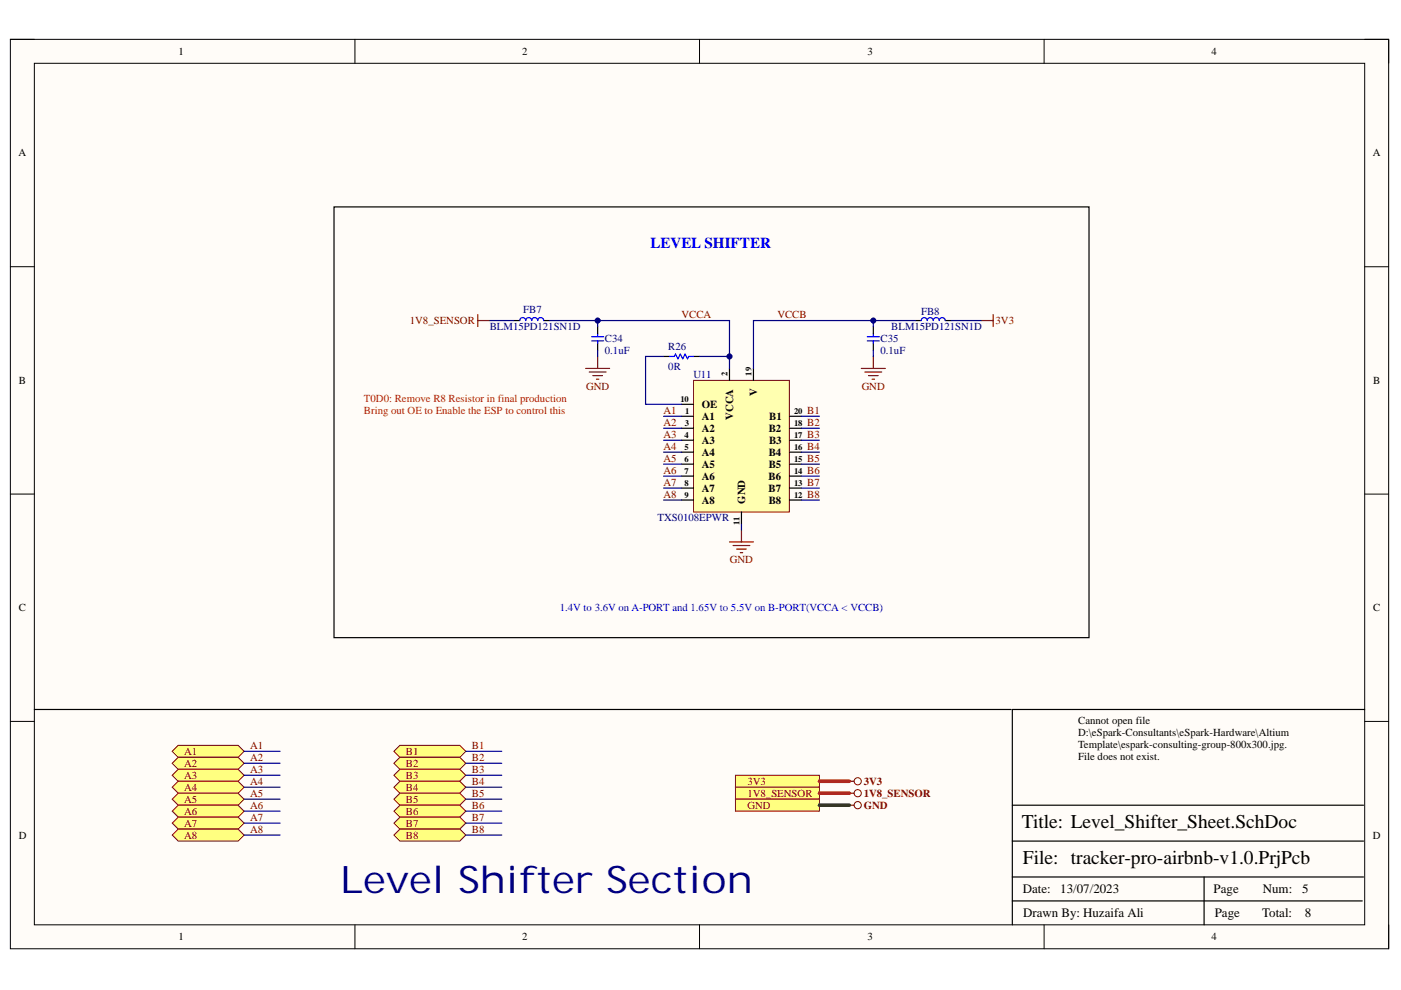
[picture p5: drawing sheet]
<svg xmlns="http://www.w3.org/2000/svg" width="297mm" height="210mm" viewBox="0 0 297 210" stroke-linecap="round" stroke-linejoin="round" font-family="sans-serif">
<path d="M2.2 8.3h292.2v192.9h-292.2z" fill-rule="evenodd" fill="#fffcf8"/>
<path d="M2.2 8.3h292.2v192.9h-292.2z" fill="none" stroke="#000" stroke-width=".21"/>
<path d="M7.3 13.4h282v182.7h-282z" fill-rule="evenodd" fill="#fffcf8"/>
<g fill="none" stroke="#000" stroke-width=".21">
<path d="M2.2 8.3h5.1M7.3 13.4h282v182.7h-282zM75.3 8.3v5.1M148.3 8.3v5.1M221.4 8.3v5.1M289.3 8.3h5.1v5.1M2.2 56.5h5.1M289.3 56.6h5.1M2.2 104.8h5.1M289.3 104.8h5.1M2.2 153h5.1M289.3 153h5.1"/>
<path d="M75.3 196.1v5.1M148.3 196.1v5.1M221.4 196.1v5.1M294.4 196.1v5.1"/>
</g>
<path d="M289.3 150.4h-74.7v45.7M214.6 178.3h74.5M214.6 170.7h74.5M214.6 191h74.2M214.6 185.9h74.5M255.3 185.9v10.2" fill="none" stroke="#000" stroke-width=".25"/>
<path d="M147 80.7h20.4v27.9h-20.4z" fill-rule="evenodd" fill="#ffffb0"/>
<path d="M147 80.7h20.4v27.9h-20.4z" fill="none" stroke="#800000" stroke-width=".21"/>
<g fill="none" stroke="#000" stroke-width=".25">
<path d="M70.8 43.9h160.1v91.3h-160.1zM108.9 68h1.3M115.3 68h1.2M126.7 69.2v1.6M126.7 72.7v1.6M154.7 78.1v2.6M159.7 78.1v2.6M185.2 69.2v1.6M185.2 72.7v1.6M194.1 68h1.2M200.4 68h1.3M144.5 90.8h2.5"/>
<path d="M144.5 88.3h2.5M144.5 85.7h2.5M144.5 98.4h2.5M144.5 95.9h2.5M144.5 93.3h2.5M167.4 90.8h2.5M167.4 88.3h2.5M167.4 98.4h2.5M167.4 95.9h2.5M167.4 93.3h2.5M144.5 106h2.5M144.5 103.5h2.5"/>
<path d="M144.5 100.9h2.5M157.2 108.6v2.5M167.4 106h2.5M167.4 103.5h2.5M167.4 100.9h2.5"/>
</g>
<path d="M110.2 68a.63 .63 0 0 1 .6-.7 .63 .63 0 0 1 .7 .7 .63 .63 0 0 1 .6-.7 .63 .63 0 0 1 .6 .7 .64 .64 0 0 1 .7-.7 .64 .64 0 0 1 .6 .7 .63 .63 0 0 1 .6-.7 .63 .63 0 0 1 .7 .7M125.4 72.3h2.6M125.4 71.4h2.6M126.7 70.8v.5M126.7 72.3v.5M183.9 72.3h2.5M183.9 71.4h2.5M185.2 70.8v.5M185.2 72.3v.5M195.3 68a.63 .63 0 0 1 .7-.7 .63 .63 0 0 1 .6 .7 .63 .63 0 0 1 .6-.7 .63 .63 0 0 1 .7 .7 .64 .64 0 0 1 .6-.7 .64 .64 0 0 1 .6 .7 .63 .63 0 0 1 .7-.7 .63 .63 0 0 1 .6 .7" fill="none" stroke="#00f" stroke-width=".25"/>
<g fill="none" stroke="#800000" stroke-width=".25">
<path d="M101.3 68h2.5M101.3 66.7v2.5M124.2 78.1h5.1M124.9 78.9h3.6M125.7 79.6h2M126.7 75.6v2.5M182.6 78.1h5.1M183.4 78.9h3.5M184.1 79.6h2.1M185.2 75.6v2.5M208 68h2.6M210.6 66.7v2.5"/>
<path d="M126.5 80.4h.5M184.9 80.4h.5M154.7 114.9h5M155.4 115.7h3.6M156.2 116.4h2M156.9 117.2h.6M157.2 112.4v2.5"/>
</g>
<path d="M155.9 164.4h17.8v2.5h-17.8z" fill-rule="evenodd" fill="#ffff80"/>
<path d="M155.9 164.4h17.8v2.5h-17.8z" fill="none" stroke="#800000" stroke-width=".21"/>
<path d="M155.9 166.9h17.8v2.5h-17.8z" fill-rule="evenodd" fill="#ffff80"/>
<g fill="none" stroke="#800000" stroke-width=".21">
<path d="M155.9 166.9h17.8v2.5h-17.8z"/>
<circle cx="181.9" cy="168.2" r=".76"/>
<circle cx="181.9" cy="165.6" r=".76"/>
</g>
<path d="M180.1 165.6h1M180.1 168.2h1" fill="none" stroke="#800000" stroke-width=".25"/>
<path d="M155.9 169.4h17.8v2.6h-17.8z" fill-rule="evenodd" fill="#ffff80"/>
<g fill="none" stroke="#800000" stroke-width=".21">
<path d="M155.9 169.4h17.8v2.6h-17.8z"/>
<circle cx="181.9" cy="170.7" r=".76"/>
</g>
<path d="M180.1 170.7h1" fill="none" stroke="#800000" stroke-width=".25"/>
<path d="M36.5 159.3l1.3-1.3h12.7l1.3 1.3-1.3 1.3h-12.7z" fill-rule="evenodd" fill="#ffff80"/>
<path d="M36.5 159.3l1.3-1.3h12.7l1.3 1.3-1.3 1.3h-12.7z" fill="none" stroke="#800000" stroke-width=".21"/>
<path d="M36.5 161.8l1.3-1.2h12.7l1.3 1.2-1.3 1.3h-12.7z" fill-rule="evenodd" fill="#ffff80"/>
<path d="M36.5 161.8l1.3-1.2h12.7l1.3 1.2-1.3 1.3h-12.7z" fill="none" stroke="#800000" stroke-width=".21"/>
<path d="M37.8 163.1h12.7l1.3 1.3-1.3 1.2h-12.7l-1.3-1.2z" fill-rule="evenodd" fill="#ffff80"/>
<path d="M37.8 163.1h12.7l1.3 1.3-1.3 1.2h-12.7l-1.3-1.2z" fill="none" stroke="#800000" stroke-width=".21"/>
<path d="M36.5 166.9l1.3-1.3h12.7l1.3 1.3-1.3 1.3h-12.7z" fill-rule="evenodd" fill="#ffff80"/>
<path d="M36.5 166.9l1.3-1.3h12.7l1.3 1.3-1.3 1.3h-12.7z" fill="none" stroke="#800000" stroke-width=".21"/>
<path d="M36.5 169.4l1.3-1.2h12.7l1.3 1.2-1.3 1.3h-12.7z" fill-rule="evenodd" fill="#ffff80"/>
<path d="M36.5 169.4l1.3-1.2h12.7l1.3 1.2-1.3 1.3h-12.7z" fill="none" stroke="#800000" stroke-width=".21"/>
<path d="M36.5 172l1.3-1.3h12.7l1.3 1.3-1.3 1.3h-12.7z" fill-rule="evenodd" fill="#ffff80"/>
<path d="M36.5 172l1.3-1.3h12.7l1.3 1.3-1.3 1.3h-12.7z" fill="none" stroke="#800000" stroke-width=".21"/>
<path d="M36.5 174.5l1.3-1.2h12.7l1.3 1.2-1.3 1.3h-12.7z" fill-rule="evenodd" fill="#ffff80"/>
<path d="M36.5 174.5l1.3-1.2h12.7l1.3 1.2-1.3 1.3h-12.7z" fill="none" stroke="#800000" stroke-width=".21"/>
<path d="M36.5 177.1l1.3-1.3h12.7l1.3 1.3-1.3 1.2h-12.7z" fill-rule="evenodd" fill="#ffff80"/>
<path d="M36.5 177.1l1.3-1.3h12.7l1.3 1.3-1.3 1.2h-12.7z" fill="none" stroke="#800000" stroke-width=".21"/>
<path d="M83.5 159.3l1.3-1.3h12.7l1.3 1.3-1.3 1.3h-12.7z" fill-rule="evenodd" fill="#ffff80"/>
<path d="M83.5 159.3l1.3-1.3h12.7l1.3 1.3-1.3 1.3h-12.7z" fill="none" stroke="#800000" stroke-width=".21"/>
<path d="M83.5 161.8l1.3-1.2h12.7l1.3 1.2-1.3 1.3h-12.7z" fill-rule="evenodd" fill="#ffff80"/>
<path d="M83.5 161.8l1.3-1.2h12.7l1.3 1.2-1.3 1.3h-12.7z" fill="none" stroke="#800000" stroke-width=".21"/>
<path d="M84.8 163.1h12.7l1.3 1.3-1.3 1.2h-12.7l-1.3-1.2z" fill-rule="evenodd" fill="#ffff80"/>
<path d="M84.8 163.1h12.7l1.3 1.3-1.3 1.2h-12.7l-1.3-1.2z" fill="none" stroke="#800000" stroke-width=".21"/>
<path d="M83.5 166.9l1.3-1.3h12.7l1.3 1.3-1.3 1.3h-12.7z" fill-rule="evenodd" fill="#ffff80"/>
<path d="M83.5 166.9l1.3-1.3h12.7l1.3 1.3-1.3 1.3h-12.7z" fill="none" stroke="#800000" stroke-width=".21"/>
<path d="M83.5 169.4l1.3-1.2h12.7l1.3 1.2-1.3 1.3h-12.7z" fill-rule="evenodd" fill="#ffff80"/>
<path d="M83.5 169.4l1.3-1.2h12.7l1.3 1.2-1.3 1.3h-12.7z" fill="none" stroke="#800000" stroke-width=".21"/>
<path d="M83.5 172l1.3-1.3h12.7l1.3 1.3-1.3 1.3h-12.7z" fill-rule="evenodd" fill="#ffff80"/>
<path d="M83.5 172l1.3-1.3h12.7l1.3 1.3-1.3 1.3h-12.7z" fill="none" stroke="#800000" stroke-width=".21"/>
<path d="M83.5 174.5l1.3-1.2h12.7l1.3 1.2-1.3 1.3h-12.7z" fill-rule="evenodd" fill="#ffff80"/>
<path d="M83.5 174.5l1.3-1.2h12.7l1.3 1.2-1.3 1.3h-12.7z" fill="none" stroke="#800000" stroke-width=".21"/>
<path d="M83.5 177.1l1.3-1.3h12.7l1.3 1.3-1.3 1.2h-12.7z" fill-rule="evenodd" fill="#ffff80"/>
<path d="M83.5 177.1l1.3-1.3h12.7l1.3 1.3-1.3 1.2h-12.7z" fill="none" stroke="#800000" stroke-width=".21"/>
<path d="M140.7 75.6h1.3M147 75.6h1.3M7.3 150.4h207.1" fill="none" stroke="#000" stroke-width=".25"/>
<path d="M142 75.6h1l.2-.5 .5 1 .5-1 .6 1 .5-1 .5 1 .2-.5h1" fill="none" stroke="#00f" stroke-width=".25"/>
<path d="M116.5 68h10.2v1.2M126.7 74.3v1.3M185.2 74.3v1.3M157.2 111.1v1.3" fill="none" stroke="#000080" stroke-width=".25"/>
<circle cx="126.7" cy="68" r=".51" fill="#000080"/>
<circle cx="126.7" cy="68" r=".51" fill="none" stroke="#000080" stroke-width=".21"/>
<path d="M126.7 68h28v10.1" fill="none" stroke="#000080" stroke-width=".25"/>
<circle cx="126.7" cy="68" r=".51" fill="#000080"/>
<circle cx="126.7" cy="68" r=".51" fill="none" stroke="#000080" stroke-width=".21"/>
<circle cx="154.7" cy="75.6" r=".51" fill="#000080"/>
<circle cx="154.7" cy="75.6" r=".51" fill="none" stroke="#000080" stroke-width=".21"/>
<path d="M103.8 68h5.1M185.2 68h8.9M201.7 68h6.3" fill="none" stroke="#000080" stroke-width=".25"/>
<circle cx="185.2" cy="68" r=".51" fill="#000080"/>
<circle cx="185.2" cy="68" r=".51" fill="none" stroke="#000080" stroke-width=".21"/>
<path d="M185.2 69.2v-1.2h-25.5v10.1" fill="none" stroke="#000080" stroke-width=".25"/>
<circle cx="185.2" cy="68" r=".51" fill="#000080"/>
<circle cx="185.2" cy="68" r=".51" fill="none" stroke="#000080" stroke-width=".21"/>
<path d="M173.7 165.6h6.4M173.7 168.2h6.4" fill="none" stroke="#f00" stroke-width=".76"/>
<path d="M173.7 170.7h6.4" fill="none" stroke="#274e13" stroke-width=".76"/>
<g fill="none" stroke="#000080" stroke-width=".25">
<path d="M140.7 75.6h-3.8v10.1h7.6M148.3 75.6h6.4M140.7 88.3h3.8M140.7 90.8h3.8M140.7 93.3h3.8M140.7 95.9h3.8M140.7 98.4h3.8M169.9 88.3h3.8M169.9 90.8h3.8M169.9 93.3h3.8M169.9 95.9h3.8M169.9 98.4h3.8"/>
<path d="M140.7 100.9h3.8M140.7 103.5h3.8M140.7 106h3.8M169.9 100.9h3.8M169.9 103.5h3.8M169.9 106h3.8M51.8 159.3h7.6M98.8 159.3h7.6M51.8 161.8h7.6M51.8 164.4h7.6M51.8 166.9h7.6M51.8 169.4h7.6"/>
<path d="M51.8 172h7.6M51.8 174.5h7.6M51.8 177.1h7.6M98.8 161.8h7.6M98.8 164.4h7.6M98.8 166.9h7.6M98.8 169.4h7.6M98.8 172h7.6M98.8 174.5h7.6M98.8 177.1h7.6"/>
</g>
<circle cx="154.7" cy="75.6" r=".51" fill="#000080"/>
<circle cx="154.7" cy="75.6" r=".51" fill="none" stroke="#000080" stroke-width=".21"/>
<text font-size="8.1" fill="#000080" x="72.1" y="189.3">Level Shifter Section</text>
<g font-size="4.1">
<text x="216.7" y="175.6">Title: Level_Shifter_Sheet.SchDoc</text>
<text x="216.9" y="183.3">File: tracker-pro-airbnb-v1.0.PrjPcb</text>
</g>
<text font-size="3.2" fill="#00f" x="137.9" y="52.5">LEVEL SHIFTER</text>
<g font-size="2.7">
<text x="216.8" y="189.4">Date:</text>
<text x="224.8" y="189.4">13/07/2023</text>
<text x="257.3" y="189.4">Page</text>
<text x="267.7" y="189.4">Num:</text>
<text x="276.1" y="189.4">5</text>
<text x="216.9" y="194.4">Drawn By: Huzaifa Ali</text>
<text x="257.6" y="194.4">Page</text>
<text x="267.6" y="194.4">Total:</text>
<text x="276.6" y="194.4">8</text>
</g>
<g font-size="2.3">
<text x="37.8" y="11.6">1</text>
<text x="110.7" y="11.6">2</text>
<text x="183.9" y="11.6">3</text>
<text x="256.8" y="11.6">4</text>
<text x="3.9" y="33.2">A</text>
<text x="291" y="33.2">A</text>
<text x="4" y="81.4">B</text>
<text x="291.2" y="81.4">B</text>
<text x="148.8" y="89">A1</text>
<text x="148.8" y="86.5">OE</text>
<text x="155.4" y="89" transform="rotate(-90 155.4 89)">VCCA</text>
<text x="160.5" y="84.1" transform="rotate(-90 160.5 84.1)">V</text>
<text x="163.1" y="89">B1</text>
<text x="148.8" y="91.6">A2</text>
<text x="148.8" y="94.1">A3</text>
<text x="163" y="91.6">B2</text>
<text x="163" y="94.1">B3</text>
<text x="148.8" y="96.6">A4</text>
<text x="148.8" y="99.2">A5</text>
<text x="148.8" y="101.7">A6</text>
<text x="163" y="101.7">B6</text>
<text x="163" y="99.2">B5</text>
<text x="163" y="96.6">B4</text>
<text x="148.8" y="104.2">A7</text>
<text x="148.8" y="106.8">A8</text>
<text x="158" y="106.8" transform="rotate(-90 158 106.8)">GND</text>
<text x="163" y="104.2">B7</text>
<text x="163" y="106.8">B8</text>
<text x="4" y="129.6">C</text>
<text x="291.2" y="129.6">C</text>
<text x="228.6" y="153.5">Cannot open file</text>
<text x="228.6" y="156">D:\eSpark-Consultants\eSpark-Hardware\Altium</text>
<text x="228.6" y="158.5">Template\espark-consulting-group-800x300.jpg.</text>
<text x="228.6" y="161.1">File does not exist.</text>
<text x="4" y="177.8">D</text>
<text x="291.1" y="177.8">D</text>
<text x="37.8" y="199.4">1</text>
<text x="110.7" y="199.4">2</text>
<text x="183.9" y="199.4">3</text>
<text x="256.8" y="199.4">4</text>
</g>
<g font-size="2.3" fill="#800000">
<text x="86.9" y="68.7">1V8_SENSOR</text>
<text x="144.5" y="67.5">VCCA</text>
<text x="164.8" y="67.5">VCCB</text>
<text x="211.1" y="68.7">3V3</text>
<text x="124.3" y="82.7">GND</text>
<text x="182.7" y="82.7">GND</text>
<text x="140.7" y="87.7">A1</text>
<text x="171.2" y="87.7">B1</text>
<text x="140.7" y="90.3">A2</text>
<text x="140.7" y="92.8">A3</text>
<text x="140.7" y="95.4">A4</text>
<text x="171.2" y="90.3">B2</text>
<text x="171.2" y="92.8">B3</text>
<text x="171.2" y="95.4">B4</text>
<text x="140.7" y="97.9">A5</text>
<text x="140.7" y="100.4">A6</text>
<text x="171.2" y="97.9">B5</text>
<text x="171.2" y="100.4">B6</text>
<text x="140.7" y="103">A7</text>
<text x="140.7" y="105.5">A8</text>
<text x="171.2" y="103">B7</text>
<text x="171.2" y="105.5">B8</text>
<text x="154.8" y="119.5">GND</text>
<text x="39" y="160">A1</text>
<text x="53" y="158.8">A1</text>
<text x="53" y="161.3">A2</text>
<text x="86" y="160">B1</text>
<text x="100" y="158.8">B1</text>
<text x="100" y="161.3">B2</text>
<text x="39" y="162.6">A2</text>
<text x="39" y="165.1">A3</text>
<text x="39" y="167.6">A4</text>
<text x="53" y="163.8">A3</text>
<text x="53" y="166.4">A4</text>
<text x="86" y="162.6">B2</text>
<text x="86" y="165.1">B3</text>
<text x="86" y="167.6">B4</text>
<text x="100" y="163.8">B3</text>
<text x="100" y="166.4">B4</text>
<text x="158.5" y="166.4">3V3</text>
<text x="183.1" y="166.4">3V3</text>
<text x="39" y="170.2">A5</text>
<text x="39" y="172.7">A6</text>
<text x="53" y="168.9">A5</text>
<text x="53" y="171.5">A6</text>
<text x="86" y="170.2">B5</text>
<text x="86" y="172.7">B6</text>
<text x="100" y="168.9">B5</text>
<text x="100" y="171.5">B6</text>
<text x="158.5" y="168.9">1V8_SENSOR</text>
<text x="158.5" y="171.5">GND</text>
<text x="183.1" y="168.9">1V8_SENSOR</text>
<text x="183.1" y="171.5">GND</text>
<text x="39" y="175.3">A7</text>
<text x="39" y="177.8">A8</text>
<text x="53" y="174">A7</text>
<text x="53" y="176.5">A8</text>
<text x="86" y="175.3">B7</text>
<text x="86" y="177.8">B8</text>
<text x="100" y="174">B7</text>
<text x="100" y="176.5">B8</text>
</g>
<g font-size="2.3" fill="#000080">
<text x="103.8" y="70">BLM15PD121SN1D</text>
<text x="111" y="66.4">FB7</text>
<text x="189" y="70">BLM15PD121SN1D</text>
<text x="195.3" y="66.7">FB8</text>
<text x="128.2" y="72.5">C34</text>
<text x="128.2" y="75.1">0.1uF</text>
<text x="141.7" y="74.3">R26</text>
<text x="186.7" y="72.5">C35</text>
<text x="186.7" y="75.1">0.1uF</text>
<text x="141.7" y="78.4">0R</text>
<text x="147" y="80.1">U11</text>
<text x="139.4" y="110.6">TXS0108EPWR</text>
</g>
<g font-size="2.3" fill="#f00">
<text x="77.2" y="85.2">T0D0: Remove R8 Resistor in final production</text>
<text x="77.2" y="87.7">Bring out OE to Enable the ESP to control this</text>
</g>
<text font-size="2.3" fill="#00f" x="118.7" y="129.6">1.4V to 3.6V on A-PORT and 1.65V to 5.5V on B-PORT(VCCA &lt; VCCB)</text>
<g font-size="1.8">
<text x="154.3" y="79.6" transform="rotate(-90 154.3 79.6)">2</text>
<text x="159.3" y="79.6" transform="rotate(-90 159.3 79.6)">19</text>
<text x="144.3" y="85.3">10</text>
<text x="145.2" y="87.8">1</text>
<text x="168.4" y="87.8">20</text>
<text x="145.2" y="92.9">4</text>
<text x="145.2" y="95.4">5</text>
<text x="145.2" y="90.4">3</text>
<text x="168.4" y="95.4">16</text>
<text x="168.4" y="92.9">17</text>
<text x="168.4" y="90.4">18</text>
<text x="145.2" y="98">6</text>
<text x="145.2" y="100.5">7</text>
<text x="168.4" y="100.5">14</text>
<text x="168.4" y="98">15</text>
<text x="145.2" y="103">8</text>
<text x="145.2" y="105.6">9</text>
<text x="168.4" y="105.6">12</text>
<text x="168.4" y="103">13</text>
<text x="156.8" y="111.3" transform="rotate(-90 156.8 111.3)">11</text>
</g>
</svg>
